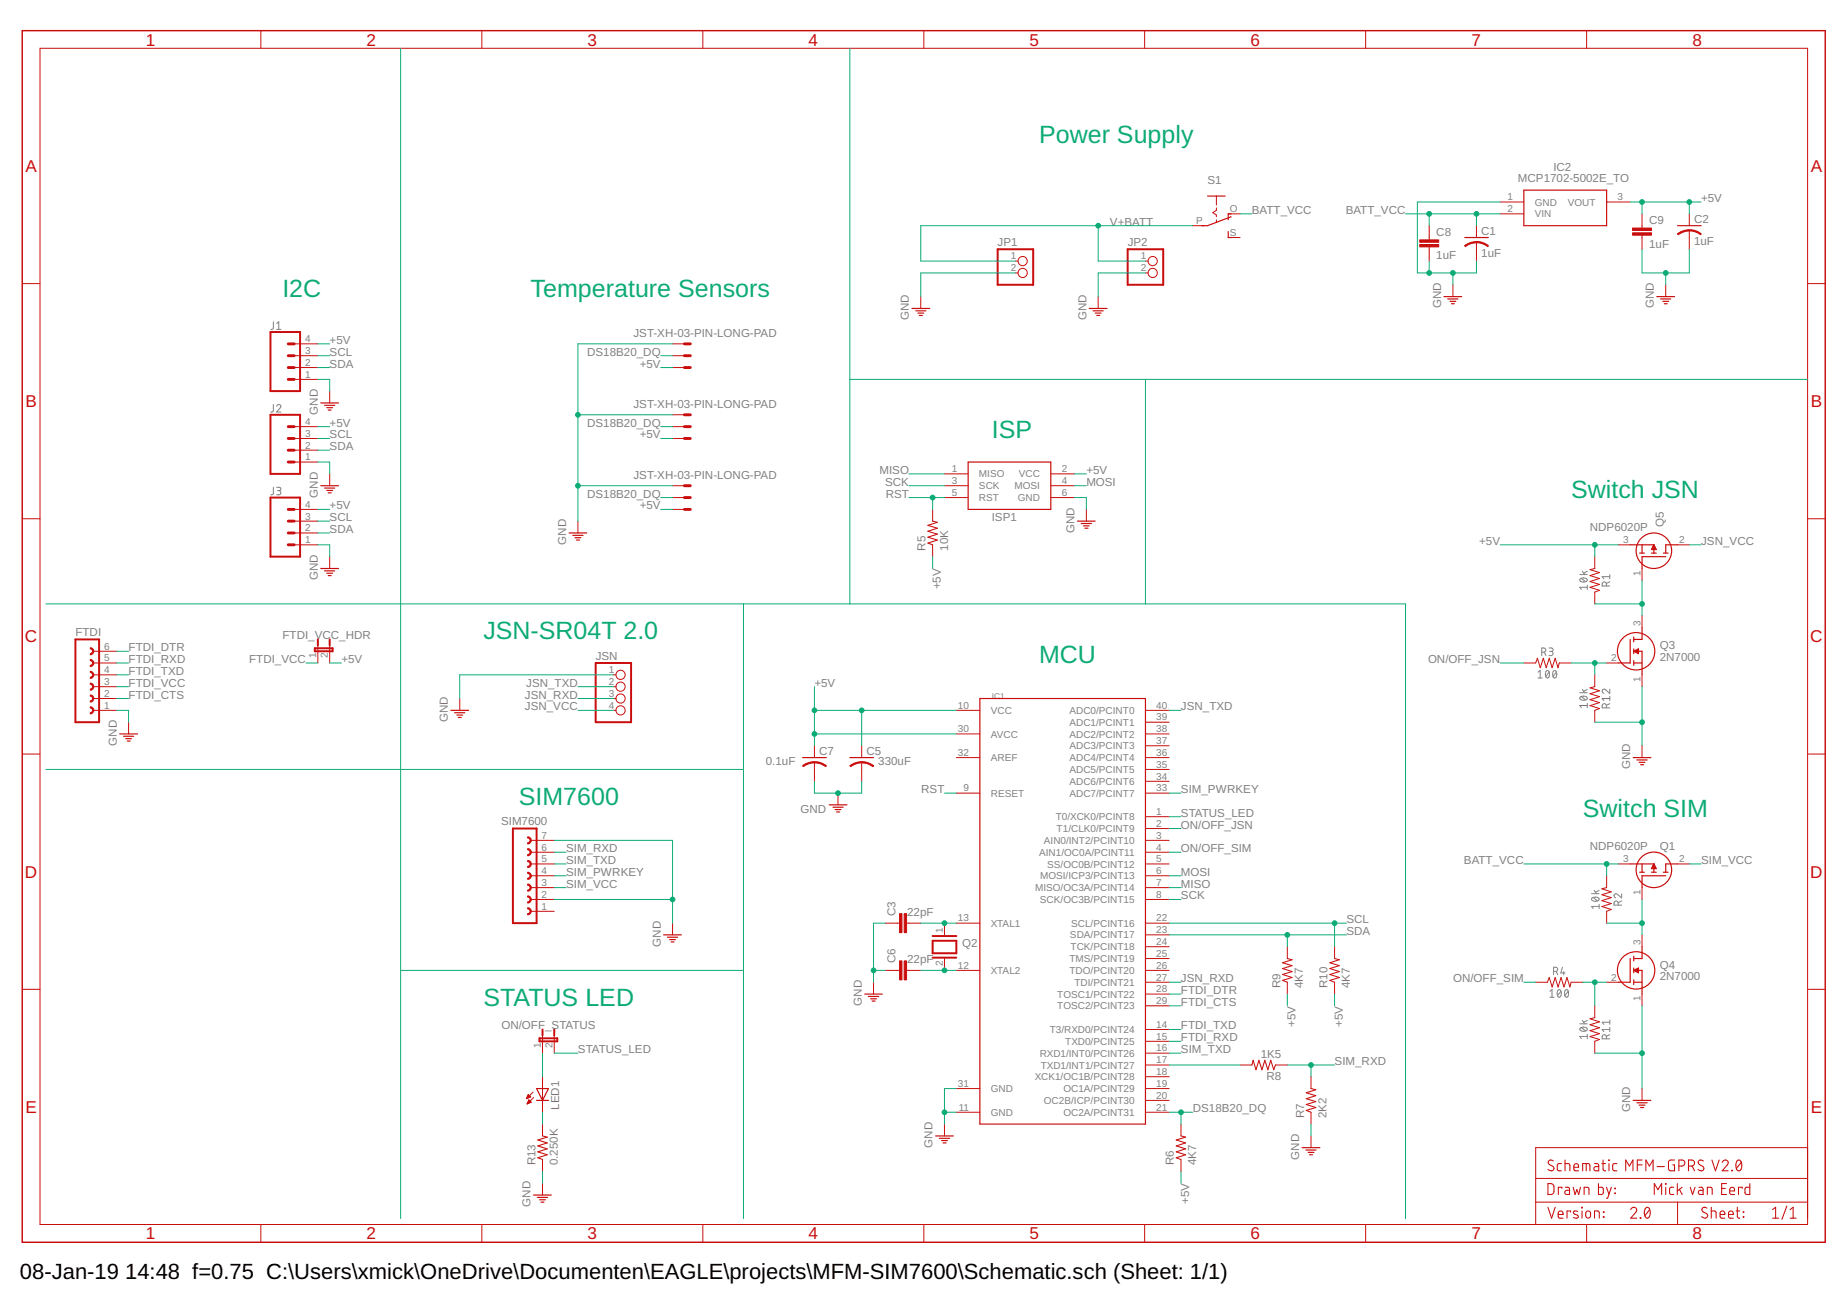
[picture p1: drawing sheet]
<svg xmlns="http://www.w3.org/2000/svg" width="297mm" height="210mm" viewBox="0 0 297 210" stroke-linecap="round" stroke-linejoin="round" font-family="sans-serif">
<g fill="none" stroke="#808080" stroke-width=".16">
<path d="M44 51.8l-.1 1-.3 .2M44.5 53h.7M44.5 52l.3-.2v1.2M44 65.1l-.1 1-.3 .2M44 78.4l-.1 1-.3 .2M44.5 65.3a.33 .33 0 0 1 .5-.2 .33 .33 0 0 1 .1 .5l-.6 .7h.7M44.5 78.4h.5l.2 .2-.2 .3h-.4M44.8 78.9a.34 .34 0 0 1 .4 .3 .34 .34 0 0 1-.4 .4h-.3M254.1 92.4h1.2M254.1 93.1a.79 .79 0 0 1 1.2 .2 .71 .71 0 0 1-1.2 0zM254.3 93l.7 .6M254.5 91.9l.4 .5"/>
<path d="M255.3 94.5h-1.2l.2 .3M255.3 94.1v.7M255.3 91.9l-.6 .3M258.3 94.3v-.4a.34 .34 0 0 0-.3-.3 .34 .34 0 0 0-.3 .3v.4h1.2M258.9 93.6l-.6 .3M258.9 92.8h-1.2l.2 .3M258.9 92.4v.7M247.4 108.1l.3-.3v1.3M247.4 109.1h.6M247.9 104.9h.4a.34 .34 0 0 0 .3-.3 .34 .34 0 0 0-.3-.4h-.4v1.3M248.3 104.9l.3 .6M248.7 107.9l.2-.1a.71 .71 0 0 1 0 1.3 .77 .77 0 0 1-.2-1.2z"/>
<path d="M249.1 104.2h.4l.3 .2-.2 .4h-.4M249.1 108.1l-.5 .7M249.4 104.8a.34 .34 0 0 1 .4 .3 .34 .34 0 0 1-.4 .4h-.3M249.9 107.9l.1-.1a.71 .71 0 0 1 0 1.3 .75 .75 0 0 1-.1-1.2zM250.3 108.1l-.5 .7M254.1 111.4h1.2M254.1 112.1a.76 .76 0 0 1 1.2 .2 .71 .71 0 0 1-1.2 0zM254.3 112l.7 .6M254.5 110.9l.4 .5M255.3 113.1v.7M255.3 113.5h-1.2l.2 .3M255.3 110.9l-.6 .3"/>
<path d="M258.3 113.9v-.5a.34 .34 0 0 0-.4-.2 .34 .34 0 0 0-.2 .3v.4h1.2M258.9 110.8v.7l-.7-.5a.34 .34 0 0 0-.5 0 .34 .34 0 0 0 .2 .5M258.9 112v.7M258.9 113.2l-.6 .3M258.9 112.4h-1.2l.2 .3M249.3 159.4l.3-.2v1.2M249.9 156.3h.3a.34 .34 0 0 0 .3-.4 .34 .34 0 0 0-.3-.3h-.3v1.2M250.3 156.3l.2 .5M250.6 159.3l.2-.1a.73 .73 0 0 1 0 1.2 .75 .75 0 0 1-.2-1.1zM251 159.4l-.5 .7M251.3 155.6l-.3 .9h.7M251.5 156.3v.5"/>
<path d="M251.8 159.3l.1-.1a.73 .73 0 0 1 0 1.2 .79 .79 0 0 1-.1-1.1zM252.2 159.4l-.5 .7M255.9 143.7h1.3M256 144.4a.76 .76 0 0 1 1.2 .2 .73 .73 0 0 1-1.3 0zM256.2 144.4l.7 .5M256.4 143.2l.4 .5M257.2 145.8h-1.3l.3 .3M257.2 145.5v.6M257.2 143.2l-.6 .3M260.2 145.6v-.4a.34 .34 0 0 0-.3-.3 .34 .34 0 0 0-.3 .3v.4h1.2M260.8 143.8v.6l-.7-.6a.33 .33 0 0 0-.5 .1 .33 .33 0 0 0 .2 .5M260.8 144.9l-.6 .3"/>
<path d="M249.3 160.4h.6M254.1 164.7h1.2M254.1 165.4a.76 .76 0 0 1 1.2 .1 .71 .71 0 0 1-1.2 0zM254.3 165.3l.7 .5M254.5 164.1l.4 .6M255.3 166.4v.6M255.3 166.7h-1.2l.2 .3M255.3 164.1l-.6 .3M258.3 167.1v-.3a.34 .34 0 0 0-.3-.4 .34 .34 0 0 0-.3 .4v.3h1.2M258.9 164.1v.7M258.9 165.2v.7M258.9 166.4l-.6 .3"/>
<path d="M258.9 165.6h-1.2l.2 .3M258.9 164.4h-1.2l.2 .4"/>
</g>
<g fill="none" stroke="#c90d0c" stroke-width=".19">
<path d="M194.2 31.5h2.8M197.5 37.3v.9h.5M198 34.9l-3.8 1.4h-.9M198 34.4h-.5v.9M235.6 38.2h3.8M245.1 30.6h13.3v5.7h-13.3zM269.8 36.3h3.8M146.7 49.6h2.8M147.3 50h1.6M147.6 50.4h.9M147.8 50.7h.5M175.2 49.6h2.8"/>
<path d="M175.8 50h1.6M176.1 50.4h1M176.4 50.7h.4M232.2 47.7h2.9M232.8 48.1h1.7M233.2 48.5h.9M233.4 48.9h.5M266.4 47.7h2.9M267.1 48.1h1.6M267.4 48.5h1M267.7 48.9h.4M51.6 64.8h2.8"/>
<path d="M51.6 78.1h2.8M52.2 65.2h1.6M52.2 78.5h1.6M52.6 65.6h.9M52.6 78.9h.9M52.8 66h.5M52.8 79.3h.5M155.7 74.3h13.3v7.6h-13.3zM51.6 91.4h2.8M52.2 91.8h1.6M52.6 92.2h.9M52.8 92.6h.5"/>
<path d="M91.5 85.7h2.9M92.1 86.1h1.7M92.5 86.5h.9M92.7 86.9h.5M173.3 83.8h2.8M173.9 84.2h1.6M174.2 84.6h1M174.5 85h.5M262.2 87.6h3.8M263.7 89h.8M264.1 87.6v1.4M265.6 89h.8"/>
<path d="M265.6 88.3h.7M265.7 88.2h.5M265.8 88h.3M265.9 87.8h.2M266 87.7h.1M266 87.6v1.4M266 87.6l.4 .8h-.8zM267.5 89h.8M267.9 89.5h-3.8v1.9M269.8 87.6h-1.9v1.4M19.3 118h2.8M19.9 118.4h1.6"/>
<path d="M20.2 118.8h.9M20.5 119.2h.4M72.5 114.3h2.9M73.1 114.6h1.6M73.5 115h.9M73.7 115.4h.5M157.6 112.4h26.6v68.4h-26.6zM262.2 102.8v3.8h-1.9M262.7 104.8h1.4v3.7M262.7 106.6h1.4M262.7 102.5v.7M262.7 104.4v.7"/>
<path d="M262.7 106.3v.7M262.7 104.8l.8-.4v.7zM262.8 104.8h.7M263 104.6h.5M263.1 104.9h.4M263.3 104.5h.2M263.4 105.1h.1M264.1 100.9v1.9h-1.4M129.1 121.9h3.8M133.3 129.5h2.9M134 129.8h1.6M134.3 130.2h.9"/>
<path d="M134.6 130.6h.4M136.7 121.9h3.8M262.2 139h3.8M262.7 121.9h2.8M263.2 122.2h1.7M263.6 122.6h.9M263.8 123h.5M264.1 139v1.3M265.6 139.6h.7M265.7 139.5h.5M265.8 139.3h.3M265.9 139.1h.2"/>
<path d="M266 139h.1M266 139v1.3M266 139l.4 .7h-.8zM269.8 139h-1.9v1.3M106.7 150.4h2.9M107.3 150.7h1.7M107.7 151.1h.9M107.9 151.5h.5M139.1 159.9h2.8M262.2 154.2v3.8h-1.9M262.7 156.1h1.4v3.8M262.7 153.8v.8"/>
<path d="M262.7 155.7v.8M262.7 157.6v.8M262.7 156.1l.8-.4v.8zM262.7 158h1.4M262.8 156.1h.7M263 155.9h.5M263.1 156.3h.4M263.4 155.8h.1M263.4 156.4h.1M263.7 140.3h.8M264.1 152.3v1.9h-1.4M265.6 140.3h.8"/>
<path d="M267.5 140.3h.8M267.9 140.9h-3.8v1.9M86.3 177h1.9M86.3 175.1h1.9l-1 1.9zM139.7 160.3h1.6M140 160.7h.9M140.3 161h.4M262.7 177h2.8M263.2 177.4h1.7M263.6 177.8h.9M263.8 178.1h.5M85.8 192.2h2.9"/>
<path d="M86.4 192.6h1.7M86.8 193h.9M87 193.4h.5M150.5 182.7h2.8M151.1 183.1h1.6M151.4 183.5h1M151.7 183.8h.4M209.4 184.6h2.9M210 185h1.6M210.4 185.4h.9M210.6 185.7h.5"/>
<circle cx="266" cy="88.6" r="2.86"/>
<circle cx="263.1" cy="104.8" r="3"/>
<circle cx="266" cy="139.9" r="2.86"/>
<circle cx="263.1" cy="156.1" r="3"/>
</g>
<g fill="none" stroke="#c90d0c" stroke-width=".16">
<path d="M6.4 7.8h284.3v189.2h-284.3zM42 4.9v2.9M77.5 4.9v2.9M113 4.9v2.9M148.6 4.9v2.9M184.1 4.9v2.9M219.6 4.9v2.9M255.2 4.9v2.9M191.8 36.3h1.9M195.6 31.5v1.5M195.6 33.4v.4l-.5 .4 .5 .4v.3M195.6 35.3v.5"/>
<path d="M197.5 34.4h1.9M197.5 38.2h1.9M229.8 36.3v2.3M229.8 39.7v2.3M237.4 36.3v1.9M237.4 39v3M241.3 32.5h3.8M241.3 34.4h3.8M258.4 32.5h3.8M264.1 34.4v2.3M264.1 37.8v2.3M271.7 34.4v1.9"/>
<path d="M271.7 37.1v3M3.6 45.6h2.8M47.3 55.3h3.8M47.3 57.2h3.8M47.3 59.1h3.8M108.2 55.3h1.9M108.2 57.2h1.9M108.2 59.1h1.9M148.1 47.7v1.9M163.3 42h.4M163.3 43.9h.4M176.6 47.7v1.9"/>
<path d="M184.2 42h.4M184.2 43.9h.4M233.7 45.8v1.9M267.9 45.8v1.9M290.7 45.6h2.8M47.3 68.6h3.8M47.3 70.5h3.8M47.3 61h3.8M47.3 74.3h3.8M47.3 72.4h3.8M53 62.9v1.9M53 76.2v1.9"/>
<path d="M108.2 78.1h1.9M108.2 66.7h1.9M108.2 68.6h1.9M108.2 70.5h1.9M151.9 76.2h3.8M151.9 78.1h3.8M169 76.2h3.8M169 78.1h3.8M3.6 83.4h2.8M47.3 87.6h3.8M47.3 81.9h3.8M47.3 85.7h3.8"/>
<path d="M47.3 83.8h3.8M53 89.5v1.9M92.9 83.8v1.9M108.2 80h1.9M108.2 81.9h1.9M150 81.9v1.9M150 87.6v1.9M151.9 80h3.8M169 80h3.8M174.7 81.9v1.9M256.5 89.5v1.9l-.8 .2 1.5 .5-1.5 .5 1.5 .4-1.5 .5 1.5 .5-1.5 .5 1.5 .5-.7 .2v1.9M260.3 87.6h1.9"/>
<path d="M264.1 91.4v1.9M264.1 99v1.9M269.8 87.6h1.9M290.7 83.4h2.8M15 108.5h3.8M15 110.4h3.8M15 112.4h3.8M15 114.3h3.8M15 106.6h3.8M15 104.8h3.8M20.7 116.2v1.8M51.1 103.8v2.8"/>
<path d="M53 103.8v2.8M73.9 112.4v1.9M98.7 108.5h.4M98.7 110.4h.4M98.7 112.4h.4M98.7 114.3h.4M131 120v1.9M138.6 120v1.9M153.8 114.3h3.8M153.8 118h3.8M184.2 114.3h3.8M184.2 120h3.8"/>
<path d="M184.2 118h3.8M184.2 116.2h3.8M245.1 106.6h1.9l.2-.7 .5 1.5 .5-1.5 .5 1.5 .5-1.5 .4 1.5 .5-1.5 .5 1.5 .2-.8h1.9M256.5 108.5v1.9l-.8 .2 1.5 .5-1.5 .5 1.5 .5-1.5 .4 1.5 .5-1.5 .5 1.5 .5-.7 .3v1.9M258.4 106.6h1.9M264.1 108.5v1.9M264.1 120v1.9M3.6 121.3h2.8M85.3 139h3.8M85.3 137.1h3.8M85.3 135.2h3.8M131 122.6v3.1"/>
<path d="M134.8 127.6v1.9M138.6 122.6v3.1M153.8 127.6h3.8M153.8 121.9h3.8M184.2 139h3.8M184.2 137.1h3.8M184.2 135.2h3.8M184.2 127.6h3.8M184.2 125.7h3.8M184.2 123.8h3.8M184.2 121.9h3.8M184.2 133.3h3.8"/>
<path d="M184.2 131.4h3.8M260.3 139h1.9M269.8 139h1.9M290.7 121.3h2.8M3.6 159.1h2.8M85.3 146.6h3.8M85.3 144.7h3.8M85.3 142.8h3.8M85.3 140.9h3.8M108.2 148.5v1.9M140.5 158v1.9M142.4 148.5h2.3"/>
<path d="M142.4 156.1h2.3M145.8 148.5h2.3M145.8 156.1h2.3M151.9 148.5v1.9M151.9 154.2v1.9M153.8 148.5h3.8M153.8 156.1h3.8M184.2 144.7h3.8M184.2 142.8h3.8M184.2 140.9h3.8M184.2 148.5h3.8M184.2 156.1h3.8"/>
<path d="M184.2 159.9h3.8M184.2 158h3.8M184.2 154.2h3.8M184.2 152.3h3.8M184.2 150.4h3.8M207 152.3v1.9M207 158v1.9M214.6 152.3v1.9M214.6 158v1.9M247 158h1.9l.3-.8 .4 1.5 .5-1.5 .5 1.5 .5-1.5 .4 1.5 .5-1.5 .5 1.5 .2-.7h1.9M258.4 158h1.9M258.4 140.9v1.9l-.8 .2 1.5 .4-1.5 .5 1.5 .5-1.5 .5 1.5 .4-1.5 .5 1.5 .5-.7 .3v1.9"/>
<path d="M264.1 142.8v1.9M264.1 150.4v1.9M264.1 159.9v1.9M290.7 159.1h2.8M84.7 176.7h.1M84.7 176.6h.2M84.8 176.5h.3M84.8 176.4h.5M84.8 177.5h.1M84.8 176.3h.5M84.8 177.4h.3M84.9 176.3h.3"/>
<path d="M84.9 177.3h.4M84.9 176.2h.2M84.9 177.2h.5M84.9 176.1h.1M84.9 177.2h.4M85 176l.3 .4-.6 .3zM85 177.1h.2M85 177h.2M85 176.9l.4 .4-.6 .3zM85 176.9h.1M85.7 175.7l-1 1M85.8 176.5l-1 1.1"/>
<path d="M87.2 166.5v2.9M87.2 173.2v5.7M89.1 166.5v2.9M153.8 178.9h3.8M153.8 175.1h3.8M184.2 178.9h3.8M184.2 177h3.8M184.2 175.1h3.8M184.2 173.2h3.8M184.2 171.3h3.8M184.2 169.4h3.8M184.2 165.6h3.8"/>
<path d="M184.2 161.8h3.8M184.2 167.5h3.8M199.4 171.3h1.9M205.1 171.3h1.9M210.8 173.2v1.9M210.8 178.9v1.9M256.5 161.8v1.9l-.8 .2 1.5 .5-1.5 .4 1.5 .5-1.5 .5 1.5 .5-1.5 .4 1.5 .5-.7 .3v1.9M264.1 175.1v1.9M42 197v2.8M77.5 197v2.8M87.2 180.8v1.9M87.2 186.5v1.9"/>
<path d="M87.2 190.3v1.9M113 197v2.8M148.6 197v2.8M151.9 180.8v1.9M184.1 197v2.8M189.9 180.8v1.9M189.9 186.5v1.9M210.8 182.7v1.9M219.6 197v2.8M247 189.5h43.7M247 193.4h43.7M255.2 197v2.8"/>
<path d="M269.8 193.4v3.6M290.7 184.6h-43.7v12.4"/>
<circle cx="164.5" cy="43.9" r=".74"/>
<circle cx="164.5" cy="42" r=".74"/>
<circle cx="185.4" cy="43.9" r=".74"/>
<circle cx="185.4" cy="42" r=".74"/>
<circle cx="99.8" cy="108.5" r=".74"/>
<circle cx="99.8" cy="112.4" r=".74"/>
<circle cx="99.8" cy="114.3" r=".74"/>
<circle cx="99.8" cy="110.4" r=".74"/>
</g>
<g fill="none" stroke="#c90d0c" stroke-width=".32">
<path d="M43.5 53.4h4.8v9.5h-4.8zM160.4 40.1h5.8v5.7h-5.8zM181.4 40.1h5.7v5.7h-5.7zM43.5 66.7h4.8v9.5h-4.8zM43.5 80h4.8v9.5h-4.8zM12.1 102.8h3.8v13.4h-3.8zM50.6 104.3h2.9v.5h-2.9zM51.1 102.8v1M53 102.8v1M95.8 106.6h5.7v9.6h-5.7zM82.5 133.3h3.8v15.2h-3.8zM150 151.3h3.8v2h-3.8z"/>
<path d="M150 154h3.8M150 150.6h3.8M86.8 167h2.8v.5h-2.8zM87.2 165.6v.9M89.1 165.6v.9"/>
</g>
<g fill="#c90d0c" stroke="#c90d0c" stroke-width=".16">
<path d="M84.9 142.2a.57 .57 0 0 1 .5 .6 .57 .57 0 0 1-.5 .5v-.1a.38 .38 0 0 0 .3-.4 .38 .38 0 0 0-.3-.4z" fill-rule="evenodd"/>
<path d="M84.9 144.1a.57 .57 0 0 1 .5 .6 .57 .57 0 0 1-.5 .5v-.1a.38 .38 0 0 0 .3-.4 .38 .38 0 0 0-.3-.4z" fill-rule="evenodd"/>
<path d="M84.9 146a.57 .57 0 0 1 .5 .6 .57 .57 0 0 1-.5 .6v-.2a.38 .38 0 0 0 .3-.4 .38 .38 0 0 0-.3-.4z" fill-rule="evenodd"/>
<path d="M84.9 138.4a.56 .56 0 0 1 .5 .6 .56 .56 0 0 1-.5 .5v-.2a.37 .37 0 0 0 .3-.3 .37 .37 0 0 0-.3-.4z" fill-rule="evenodd"/>
<path d="M84.9 140.3a.57 .57 0 0 1 .5 .6 .57 .57 0 0 1-.5 .5v-.2a.38 .38 0 0 0 .3-.3 .38 .38 0 0 0-.3-.4z" fill-rule="evenodd"/>
<path d="M84.9 136.5a.57 .57 0 0 1 .5 .6 .57 .57 0 0 1-.5 .5v-.1a.38 .38 0 0 0 .3-.4 .38 .38 0 0 0-.3-.4z" fill-rule="evenodd"/>
<path d="M84.9 134.6a.57 .57 0 0 1 .5 .6 .57 .57 0 0 1-.5 .5v-.1a.38 .38 0 0 0 .3-.4 .38 .38 0 0 0-.3-.4z" fill-rule="evenodd"/>
<path d="M237.4 38.8l.7 .1 .8 .3 .5 .3-.1 .2a3.1 3.1 0 0 0-1.9-.7z" fill-rule="evenodd"/>
<path d="M235.5 39.5l1.3-.6h.6v.2a2.78 2.78 0 0 0-1.7 .6z" fill-rule="evenodd"/>
<path d="M271.7 37h.6l.8 .3 .5 .3-.1 .2a2.9 2.9 0 0 0-1.8-.7z" fill-rule="evenodd"/>
<path d="M269.8 37.6l.5-.3 .8-.3h.6v.1a3.1 3.1 0 0 0-1.8 .7z" fill-rule="evenodd"/>
<path d="M138.6 122.5l.6 .1 .8 .2 .5 .4-.1 .1a2.78 2.78 0 0 0-1.8-.6z" fill-rule="evenodd"/>
<path d="M136.7 123.2l.5-.4 .8-.2 .6-.1v.2a3 3 0 0 0-1.8 .6z" fill-rule="evenodd"/>
<path d="M14.5 109.9a.57 .57 0 0 1 .6 .5 .57 .57 0 0 1-.6 .6v-.2a.38 .38 0 0 0 .4-.4 .38 .38 0 0 0-.4-.3z" fill-rule="evenodd"/>
<path d="M14.5 111.8a.57 .57 0 0 1 .6 .6 .57 .57 0 0 1-.6 .5v-.2a.38 .38 0 0 0 .4-.3 .38 .38 0 0 0-.4-.4z" fill-rule="evenodd"/>
<path d="M14.5 113.7a.57 .57 0 0 1 .6 .6 .57 .57 0 0 1-.6 .5v-.2a.38 .38 0 0 0 .4-.3 .38 .38 0 0 0-.4-.4z" fill-rule="evenodd"/>
<path d="M14.5 106.1a.57 .57 0 0 1 .6 .5 .57 .57 0 0 1-.6 .6v-.2a.38 .38 0 0 0 .4-.4 .38 .38 0 0 0-.4-.3z" fill-rule="evenodd"/>
<path d="M14.5 108a.57 .57 0 0 1 .6 .5 .57 .57 0 0 1-.6 .6v-.2a.38 .38 0 0 0 .4-.4 .38 .38 0 0 0-.4-.3z" fill-rule="evenodd"/>
<path d="M14.5 104.2a.57 .57 0 0 1 .6 .6 .57 .57 0 0 1-.6 .5v-.2a.38 .38 0 0 0 .4-.3 .38 .38 0 0 0-.4-.4z" fill-rule="evenodd"/>
<path d="M131 122.5l.6 .1 .8 .2 .5 .4-.1 .1a2.78 2.78 0 0 0-1.8-.6z" fill-rule="evenodd"/>
<path d="M129.1 123.2l.5-.4 .8-.2 .6-.1v.2a3.1 3.1 0 0 0-1.8 .6z" fill-rule="evenodd"/>
</g>
<g fill="none" stroke="#c90d0c" stroke-width=".17">
<path d="M150 83.8l.7 .2-1.5 .5 1.5 .5-1.5 .4 1.5 .5-1.5 .5 1.5 .5-1.5 .5 .8 .2M207 154.2l.8 .2-1.5 .5 1.5 .4-1.5 .5 1.5 .5-1.5 .4 1.5 .5-1.5 .5 .7 .3M214.6 154.2l.8 .2-1.5 .5 1.5 .4-1.5 .5 1.5 .5-1.5 .4 1.5 .5-1.5 .5 .7 .3M201.3 171.3l.2-.8 .5 1.6 .5-1.6 .4 1.6 .5-1.6 .5 1.6 .5-1.6 .5 1.6 .2-.8M210.8 175.1l.8 .2-1.5 .5 1.5 .4-1.5 .5 1.5 .5-1.5 .5 1.5 .4-1.5 .5 .7 .3M87.2 182.7l.8 .2-1.5 .5 1.5 .4-1.5 .5 1.5 .5-1.5 .5 1.5 .4-1.5 .5 .7 .3M189.9 182.7l.8 .2-1.5 .5 1.5 .4-1.5 .5 1.5 .5-1.5 .5 1.5 .4-1.5 .5 .7 .3M248.9 190.4a.84 .84 0 0 1 .9 .2l.1 .3v.9l-.3 .3h-.7zM248.9 194.2l.6 1.7 .6-1.7M249.8 186.7a.45 .45 0 0 0-.5-.1 .45 .45 0 0 0-.3 .5l.7 .5a.41 .41 0 0 1 .1 .5 .41 .41 0 0 1-.5 .2l-.4-.2M250.6 195.3h.8a.41 .41 0 0 0-.3-.5 .41 .41 0 0 0-.5 .4l.1 .7h.7M251.1 187.2h-.5l-.2 .3 .1 .7 .6 .1"/>
<path d="M251.2 191.2v-.2h-.6v1.1M251.7 187.2h.7l.1 1.1M251.7 186.6v1.7M251.7 191h.5l.2 .2v.9h-.4a.34 .34 0 0 1-.4-.3 .34 .34 0 0 1 .4-.3h.4M252.6 195v-.2h-.6v1.1M253 191l.3 1.1 .3-.8 .3 .8 .3-1.1M253.1 187.7h.8a.4 .4 0 0 0-.3-.5 .4 .4 0 0 0-.5 .4l.1 .6 .7 .1M253.7 194.9l-.4-.1-.3 .2 .2 .3 .6 .2v.3a.6 .6 0 0 1-.8 0M254.4 194.2l.1 .1zM254.4 194.8v1.1M254.5 188.3v-1.1h1.1l.1 1.1M254.8 192.1v-1.1l.7 .1v1"/>
<path d="M255.1 187.2v1.1M255.1 194.9l.5-.1a.66 .66 0 0 1-.2 1.1l-.3-.1-.1-.3zM256.4 187.2h.5l.2 .1v1h-.4a.34 .34 0 0 1-.4-.3 .34 .34 0 0 1 .4-.4h.4M256.4 195.9v-1.1h.6l.2 .1v1M257.1 190.4v1.7h.6l.2-.3-.1-.6-.1-.2h-.6M257.6 187.2h.6M257.8 186.6v1.6l.4 .1M257.9 194.9l.1 .1zM257.9 195.7l.1 .1zM258.4 191l.4 1.1M258.7 186.6l.1 .1zM258.8 187.2v1.1"/>
<path d="M259.1 191l-.5 1.7h-.2M259.7 191.1l.1 .1zM259.7 191.9l.1 .1zM260 187.2h-.5l-.1 .3v.7l.6 .1M261.5 188.3v-1.7l.5 1 .6-1v1.7M262.3 194.6a.48 .48 0 0 1 .6-.4 .48 .48 0 0 1 .2 .8l-.8 .9h.9M263.3 187.4h.8M263.8 195.8l.1 .1zM264.1 186.6h-.8v1.7M264.7 194.3a.34 .34 0 0 1 .3-.1 .34 .34 0 0 1 .3 .2 1.08 1.08 0 0 1-.4 1.5 1.09 1.09 0 0 1-.2-1.6zM264.7 188.3v-1.7l.6 1 .6-1v1.7M265.3 194.6l-.8 .9"/>
<path d="M266 192.1v-1.7l.6 .9 .6-.9v1.7M266.5 187.6h1.2M267.8 190.4l.1 .1zM267.9 191v1.1M269.2 191h-.5l-.2 .3 .1 .7 .6 .1M269.3 186.6h-.7l-.2 .2v1.3l.2 .2h.7v-.9h-.3M269.7 190.4v1.7M270 187.6h.5a.49 .49 0 0 0 .5-.5 .49 .49 0 0 0-.5-.5h-.5v1.7M270.1 191.3l.4 .8M270.5 191l-.8 .6M271.5 187.6h.5a.49 .49 0 0 0 .5-.5 .49 .49 0 0 0-.5-.5h-.5v1.7M271.8 191l.4 1.1 .4-1.1"/>
<path d="M272.1 187.6l.4 .7M273.2 191h.5l.2 .2v.9h-.4a.34 .34 0 0 1-.4-.3 .34 .34 0 0 1 .4-.3h.4M273.9 186.7a.45 .45 0 0 0-.5-.1 .45 .45 0 0 0-.3 .5l.7 .5a.43 .43 0 0 1 .1 .7 .43 .43 0 0 1-.7-.1l-.1-.1M274.5 194.3a.46 .46 0 0 0-.5-.1 .46 .46 0 0 0-.3 .5l.2 .2 .5 .3a.44 .44 0 0 1 .1 .7 .44 .44 0 0 1-.7-.1l-.1-.1M274.6 192.1v-1.1l.7 .1 .1 1M275.2 194.8h.6l.2 .1v1M275.2 194.2v1.7M275.3 186.6l.6 1.7 .6-1.7M276.6 195.3h.8a.4 .4 0 0 0-.3-.5 .4 .4 0 0 0-.5 .4l.1 .7h.7M276.9 191.2h.6M277 187a.48 .48 0 0 1 .7-.4 .48 .48 0 0 1 .1 .8l-.8 .9h.9M277.7 190.4h-.8v1.7h.8"/>
<path d="M278 195.3h.7a.4 .4 0 0 0-.2-.5 .4 .4 0 0 0-.5 .4l.1 .7h.6M278.2 191.6h.8a.41 .41 0 0 0-.3-.6 .41 .41 0 0 0-.5 .3l.1 .7 .7 .1M278.5 188.2l.1 .1zM279.2 194.8h.6M279.4 186.7l.3-.1a1.06 1.06 0 0 1 .1 1.7h-.3a1.23 1.23 0 0 1-.1-1.6zM279.4 194.2v1.5l.4 .2M280 187l-.7 .9M280.2 191.2v-.2h-.6v1.1M280.4 194.9v.1zM280.4 195.7v.1zM281.4 190.4v1.7h-.6l-.2-.3v-.6l.2-.2h.6M285.1 194.6l.5-.4v1.7"/>
<path d="M285.1 195.9h.9M287.4 194l-.8 2.1M287.9 195.9h1M287.9 194.6l.5-.4v1.7"/>
</g>
<path d="M3.6 4.9h289.9v194.9h-289.9z" fill="none" stroke="#c90d0c" stroke-width=".23"/>
<g fill="none" stroke="#c90d0c" stroke-width=".47">
<path d="M46.4 55.3h.9M46.4 57.2h.9M46.4 59.1h.9M110.1 55.3h.9M110.1 57.2h.9M110.1 59.1h.9M46.4 68.6h.9M46.4 70.5h.9M46.4 61h.9M46.4 72.4h.9M46.4 74.3h.9M110.1 66.7h.9"/>
<path d="M110.1 68.6h.9M110.1 70.5h.9M110.1 78.1h.9M46.4 81.9h.9M46.4 83.8h.9M46.4 85.7h.9M46.4 87.6h.9M110.1 80h.9M110.1 81.9h.9"/>
</g>
<g fill="#c90d0c" stroke="#c90d0c" stroke-width=".16">
<path d="M228.3 39.3h3.1v.4h-3.1z"/>
<path d="M228.3 38.6h3.1v.4h-3.1z"/>
<path d="M262.6 37.4h3v.4h-3z"/>
<path d="M262.6 36.7h3v.4h-3z"/>
<path d="M145.4 147h.4v3h-.4z"/>
<path d="M144.7 147h.4v3h-.4z"/>
<path d="M145.4 154.6h.4v3h-.4z"/>
<path d="M144.7 154.6h.4v3h-.4z"/>
</g>
<g fill="none" stroke="#0dab76" stroke-width=".16">
<path d="M64.4 7.8v188.2M136.7 7.8v89.3M176.6 36.3v5.7h7.6M191.8 36.3h-43.7v5.7h15.2M199.4 34.4h1.9M226 34.4h15.3M229.8 34.4v1.9M237.4 34.4v1.9M241.3 32.5h-13.4v11.4h9.5v-1.9M262.2 32.5h11.4M264.1 32.5v1.9M271.7 32.5v1.9"/>
<path d="M51.1 59.1h1.9M51.1 55.3h1.9M51.1 57.2h1.9M106.3 59.1h1.9M106.3 57.2h1.9M108.2 55.3h-15.3v28.5M163.3 43.9h-15.2v3.8M184.2 43.9h-7.6v3.8M229.8 42v1.9M233.7 43.9v1.9M264.1 40.1v3.8h7.6v-3.8M267.9 43.9v1.9"/>
<path d="M51.1 70.5h1.9M51.1 68.6h1.9M51.1 61h1.9v1.9M51.1 74.3h1.9v1.9M51.1 72.4h1.9M92.9 78.1h15.3M92.9 66.7h15.3M106.3 70.5h1.9M106.3 68.6h1.9M136.7 61h154M146.2 76.2h5.7M146.2 78.1h5.7"/>
<path d="M172.8 76.2h1.9M172.8 78.1h1.9M184.2 61v36.1M7.4 97.1h218.6v98.9M51.1 87.6h1.9v1.9M51.1 81.9h1.9M51.1 83.8h1.9M51.1 85.7h1.9M106.3 81.9h1.9M106.3 80h1.9M119.6 97.1v98.9M146.2 80h5.7"/>
<path d="M150 80v1.9M150 89.5v1.9M172.8 80h1.9v1.9M241.3 87.6h19M256.5 87.6v1.9M256.5 97.1h7.6M264.1 93.3v5.7M271.7 87.6h1.9M18.8 114.3h1.9v1.9M18.8 106.6h1.9M18.8 108.5h1.9M18.8 110.4h1.9"/>
<path d="M18.8 112.4h1.9M18.8 104.8h1.9M49.2 106.6h1.9M53 106.6h1.9M92.9 114.3h5.8M92.9 110.4h5.8M92.9 112.4h5.8M98.7 108.5h-24.8v3.9M131 110.4v9.6M131 114.3h22.8M131 118h22.8M138.6 114.3v5.7"/>
<path d="M188 114.3h1.9M241.3 106.6h3.8M252.7 106.6h5.7M256.5 106.6v1.9M256.5 116.2h7.6M264.1 110.4v9.6M7.4 123.8h112.2M89.1 135.2h19.1v13.3M89.1 139h1.9M89.1 137.1h1.9M131 125.7v1.9h7.6v-1.9M151.9 127.6h1.9"/>
<path d="M188 127.6h1.9M188 137.1h1.9M188 133.3h1.9M188 131.4h1.9M245.1 139h15.2M258.4 139v1.9M271.7 139h1.9M64.4 156.1h55.2M89.1 144.7h19.1M89.1 142.8h1.9M89.1 140.9h1.9M140.5 156.1h1.9"/>
<path d="M142.4 148.5h-1.9v9.5M148.1 148.5h5.7M148.1 156.1h5.7M188 148.5h28.5M188 158h1.9M188 144.7h1.9M188 142.8h1.9M188 140.9h1.9M188 150.4h28.5M188 159.9h1.9M207 150.4v1.9M207 159.9v1.9"/>
<path d="M214.6 148.5v3.8M214.6 159.9v1.9M245.1 158h1.9M254.6 158h3.8M256.5 158v3.8M258.4 148.5h5.7M264.1 144.7v5.7M87.2 169.4v3.8M87.2 178.9v1.9M89.1 169.4h3.8M151.9 178.9h1.9M153.8 175.1h-1.9v5.7"/>
<path d="M188 169.4h1.9M188 178.9h3.8M188 171.3h11.4M188 167.5h1.9M188 165.6h1.9M188 161.8h1.9M189.9 178.9v1.9M207 171.3h7.6M210.8 171.3v1.9M256.5 169.4h7.6M264.1 161.8v13.3M87.2 188.4v1.9"/>
<path d="M189.9 188.4v1.9M210.8 180.8v1.9"/>
</g>
<g fill="#0dab76" stroke="#0dab76" stroke-width=".16">
<circle cx="264.1" cy="148.5" r=".38"/>
<circle cx="256.5" cy="87.6" r=".38"/>
<circle cx="138.6" cy="114.3" r=".38"/>
<circle cx="131" cy="114.3" r=".38"/>
<circle cx="131" cy="118" r=".38"/>
<circle cx="271.7" cy="32.5" r=".38"/>
<circle cx="264.1" cy="32.5" r=".38"/>
<circle cx="256.5" cy="158" r=".38"/>
<circle cx="264.1" cy="169.4" r=".38"/>
<circle cx="151.9" cy="178.9" r=".38"/>
<circle cx="108.2" cy="144.7" r=".38"/>
<circle cx="264.1" cy="116.2" r=".38"/>
<circle cx="134.8" cy="127.6" r=".38"/>
<circle cx="92.9" cy="78.1" r=".38"/>
<circle cx="92.9" cy="66.7" r=".38"/>
<circle cx="267.9" cy="43.9" r=".38"/>
<circle cx="229.8" cy="43.9" r=".38"/>
<circle cx="233.7" cy="43.9" r=".38"/>
<circle cx="140.5" cy="156.1" r=".38"/>
<circle cx="210.8" cy="171.3" r=".38"/>
<circle cx="264.1" cy="97.1" r=".38"/>
<circle cx="256.5" cy="106.6" r=".38"/>
<circle cx="176.6" cy="36.3" r=".38"/>
<circle cx="237.4" cy="34.4" r=".38"/>
<circle cx="229.8" cy="34.4" r=".38"/>
<circle cx="258.4" cy="139" r=".38"/>
<circle cx="150" cy="80" r=".38"/>
<circle cx="189.9" cy="178.9" r=".38"/>
<circle cx="214.6" cy="148.5" r=".38"/>
<circle cx="207" cy="150.4" r=".38"/>
<circle cx="151.9" cy="148.5" r=".38"/>
<circle cx="151.9" cy="156.1" r=".38"/>
</g>
<g font-size="4" fill="#0dab76">
<text x="167.1" y="23">Power Supply</text>
<text x="45.4" y="47.7">I2C</text>
<text x="85.3" y="47.7">Temperature Sensors</text>
<text x="159.5" y="70.5">ISP</text>
<text x="252.7" y="80">Switch JSN</text>
<text x="77.7" y="102.8">JSN-SR04T 2.0</text>
<text x="167.1" y="106.6">MCU</text>
<text x="83.4" y="129.5">SIM7600</text>
<text x="254.6" y="131.4">Switch SIM</text>
<text x="77.7" y="161.8">STATUS LED</text>
</g>
<g font-size="3.5">
<text x="3.2" y="205.7">08-Jan-19</text>
<text x="20.1" y="205.7">14:48 f=0.75 C:\Users\xmick\OneDrive\Documenten\EAGLE\projects\MFM-SIM7600\Schematic.sch (Sheet: 1/1)</text>
</g>
<g font-size="2.8" fill="#c90d0c">
<text x="23.4" y="7.3">1</text>
<text x="59" y="7.3">2</text>
<text x="94.5" y="7.3">3</text>
<text x="130" y="7.3">4</text>
<text x="165.6" y="7.3">5</text>
<text x="201.1" y="7.3">6</text>
<text x="236.6" y="7.3">7</text>
<text x="272.2" y="7.3">8</text>
<text x="4.1" y="27.7">A</text>
<text x="291.2" y="27.7">A</text>
<text x="4.1" y="65.5">B</text>
<text x="291.2" y="65.5">B</text>
<text x="4" y="103.3">C</text>
<text x="291.1" y="103.3">C</text>
<text x="4" y="141.2">D</text>
<text x="291.1" y="141.2">D</text>
<text x="4.1" y="179">E</text>
<text x="291.2" y="179">E</text>
<text x="23.4" y="199.4">1</text>
<text x="59" y="199.4">2</text>
<text x="94.5" y="199.4">3</text>
<text x="130" y="199.4">4</text>
<text x="165.6" y="199.4">5</text>
<text x="201.1" y="199.4">6</text>
<text x="236.6" y="199.4">7</text>
<text x="272.2" y="199.4">8</text>
</g>
<g font-size="1.9" fill="#808080">
<text x="194.2" y="29.6">S1</text>
<text x="244.1" y="29.3">MCP1702-5002E_TO</text>
<text x="249.8" y="27.4">IC2</text>
<text x="201.3" y="34.4">BATT_VCC</text>
<text x="216.4" y="34.4">BATT_VCC</text>
<text x="272.4" y="35.8">C2</text>
<text x="273.6" y="32.5">+5V</text>
<text x="160.4" y="39.6">JP1</text>
<text x="178.5" y="36.3">V+BATT</text>
<text x="181.4" y="39.6">JP2</text>
<text x="231" y="41.7">1uF</text>
<text x="231" y="37.9">C8</text>
<text x="238.2" y="41.3">1uF</text>
<text x="238.2" y="37.7">C1</text>
<text x="265.2" y="39.8">1uF</text>
<text x="265.2" y="36">C9</text>
<text x="272.4" y="39.4">1uF</text>
<text x="146.2" y="51.5" transform="rotate(-90 146.2 51.5)">GND</text>
<text x="174.7" y="51.5" transform="rotate(-90 174.7 51.5)">GND</text>
<text x="231.8" y="49.6" transform="rotate(-90 231.8 49.6)">GND</text>
<text x="266" y="49.6" transform="rotate(-90 266 49.6)">GND</text>
<text x="53" y="55.3">+5V</text>
<text x="53" y="57.2">SCL</text>
<text x="53" y="59.1">SDA</text>
<text x="94.4" y="57.2">DS18B20_DQ</text>
<text x="101.9" y="54.3">JST-XH-03-PIN-LONG-PAD</text>
<text x="102.9" y="59.1">+5V</text>
<text x="101.9" y="65.7">JST-XH-03-PIN-LONG-PAD</text>
<text x="51.1" y="66.7" transform="rotate(-90 51.1 66.7)">GND</text>
<text x="53" y="68.6">+5V</text>
<text x="53" y="70.5">SCL</text>
<text x="94.4" y="68.6">DS18B20_DQ</text>
<text x="102.9" y="70.5">+5V</text>
<text x="53" y="72.4">SDA</text>
<text x="101.9" y="77.1">JST-XH-03-PIN-LONG-PAD</text>
<text x="141.4" y="76.2">MISO</text>
<text x="174.7" y="76.2">+5V</text>
<text x="51.1" y="80" transform="rotate(-90 51.1 80)">GND</text>
<text x="53" y="81.9">+5V</text>
<text x="53" y="83.8">SCL</text>
<text x="94.4" y="80">DS18B20_DQ</text>
<text x="102.9" y="81.9">+5V</text>
<text x="142.3" y="78.1">SCK</text>
<text x="142.4" y="80">RST</text>
<text x="159.5" y="83.8">ISP1</text>
<text x="174.7" y="78.1">MOSI</text>
<text x="53" y="85.7">SDA</text>
<text x="91" y="87.6" transform="rotate(-90 91 87.6)">GND</text>
<text x="148.9" y="88.6" transform="rotate(-90 148.9 88.6)">R5</text>
<text x="152.5" y="88.6" transform="rotate(-90 152.5 88.6)">10K</text>
<text x="172.8" y="85.7" transform="rotate(-90 172.8 85.7)">GND</text>
<text x="237.9" y="87.6">+5V</text>
<text x="255.7" y="85.4">NDP6020P</text>
<text x="267.6" y="84.8" transform="rotate(-90 267.6 84.8)">Q5</text>
<text x="273.6" y="87.6">JSN_VCC</text>
<text x="51.1" y="93.3" transform="rotate(-90 51.1 93.3)">GND</text>
<text x="151.3" y="94.8" transform="rotate(-90 151.3 94.8)">+5V</text>
<text x="12.1" y="102.3">FTDI</text>
<text x="20.7" y="104.7">FTDI_DTR</text>
<text x="20.7" y="106.6">FTDI_RXD</text>
<text x="40.1" y="106.6">FTDI_VCC</text>
<text x="45.4" y="102.8">FTDI_VCC_HDR</text>
<text x="54.9" y="106.6">+5V</text>
<text x="95.8" y="106.2">JSN</text>
<text x="229.7" y="106.6">ON/OFF_JSN</text>
<text x="266.9" y="106.4">2N7000</text>
<text x="266.9" y="104.5">Q3</text>
<text x="20.7" y="108.5">FTDI_TXD</text>
<text x="20.7" y="110.4">FTDI_VCC</text>
<text x="20.7" y="112.4">FTDI_CTS</text>
<text x="84.4" y="112.4">JSN_RXD</text>
<text x="84.6" y="110.4">JSN_TXD</text>
<text x="131" y="110.4">+5V</text>
<text x="18.8" y="120" transform="rotate(-90 18.8 120)">GND</text>
<text x="72" y="116.2" transform="rotate(-90 72 116.2)">GND</text>
<text x="84.4" y="114.3">JSN_VCC</text>
<text x="189.9" y="114.3">JSN_TXD</text>
<text x="123.2" y="123.1">0.1uF</text>
<text x="131.7" y="121.4">C7</text>
<text x="139.3" y="121.4">C5</text>
<text x="141.2" y="123.1">330uF</text>
<text x="262.2" y="123.8" transform="rotate(-90 262.2 123.8)">GND</text>
<text x="128.7" y="130.8">GND</text>
<text x="148.1" y="127.6">RST</text>
<text x="189.9" y="127.6">SIM_PWRKEY</text>
<text x="189.9" y="131.4">STATUS_LED</text>
<text x="80.6" y="132.7">SIM7600</text>
<text x="91" y="137.1">SIM_RXD</text>
<text x="189.9" y="137.1">ON/OFF_SIM</text>
<text x="189.9" y="133.3">ON/OFF_JSN</text>
<text x="255.7" y="136.8">NDP6020P</text>
<text x="266.9" y="136.8">Q1</text>
<text x="91" y="142.8">SIM_VCC</text>
<text x="91" y="140.9">SIM_PWRKEY</text>
<text x="91" y="139">SIM_TXD</text>
<text x="189.9" y="142.8">MISO</text>
<text x="189.9" y="140.9">MOSI</text>
<text x="235.4" y="139">BATT_VCC</text>
<text x="273.6" y="139">SIM_VCC</text>
<text x="144" y="147.3" transform="rotate(-90 144 147.3)">C3</text>
<text x="145.9" y="147.3">22pF</text>
<text x="189.9" y="144.7">SCK</text>
<text x="216.5" y="148.5">SCL</text>
<text x="106.3" y="152.3" transform="rotate(-90 106.3 152.3)">GND</text>
<text x="144" y="154.9" transform="rotate(-90 144 154.9)">C6</text>
<text x="145.9" y="154.9">22pF</text>
<text x="154.7" y="152.3">Q2</text>
<text x="216.5" y="150.4">SDA</text>
<text x="266.9" y="155.8">Q4</text>
<text x="138.6" y="161.8" transform="rotate(-90 138.6 161.8)">GND</text>
<text x="189.9" y="158">JSN_RXD</text>
<text x="189.9" y="159.9">FTDI_DTR</text>
<text x="189.9" y="161.8">FTDI_CTS</text>
<text x="205.9" y="158.9" transform="rotate(-90 205.9 158.9)">R9</text>
<text x="209.5" y="158.9" transform="rotate(-90 209.5 158.9)">4K7</text>
<text x="213.5" y="158.9" transform="rotate(-90 213.5 158.9)">R10</text>
<text x="217.1" y="158.9" transform="rotate(-90 217.1 158.9)">4K7</text>
<text x="233.7" y="158">ON/OFF_SIM</text>
<text x="266.9" y="157.7">2N7000</text>
<text x="80.6" y="165.6">ON/OFF_STATUS</text>
<text x="189.9" y="167.5">FTDI_RXD</text>
<text x="189.9" y="165.6">FTDI_TXD</text>
<text x="208.4" y="165.2" transform="rotate(-90 208.4 165.2)">+5V</text>
<text x="216" y="165.2" transform="rotate(-90 216 165.2)">+5V</text>
<text x="92.9" y="169.4">STATUS_LED</text>
<text x="189.9" y="169.4">SIM_TXD</text>
<text x="202.8" y="170.2">1K5</text>
<text x="203.7" y="173.7">R8</text>
<text x="214.6" y="171.3">SIM_RXD</text>
<text x="89.9" y="178.5" transform="rotate(-90 89.9 178.5)">LED1</text>
<text x="191.8" y="178.9">DS18B20_DQ</text>
<text x="209.7" y="179.8" transform="rotate(-90 209.7 179.8)">R7</text>
<text x="213.3" y="179.8" transform="rotate(-90 213.3 179.8)">2K2</text>
<text x="262.2" y="178.9" transform="rotate(-90 262.2 178.9)">GND</text>
<text x="150" y="184.6" transform="rotate(-90 150 184.6)">GND</text>
<text x="86.1" y="187.5" transform="rotate(-90 86.1 187.5)">R13</text>
<text x="89.7" y="187.5" transform="rotate(-90 89.7 187.5)">0.250K</text>
<text x="188.8" y="187.5" transform="rotate(-90 188.8 187.5)">R6</text>
<text x="192.4" y="187.5" transform="rotate(-90 192.4 187.5)">4K7</text>
<text x="208.9" y="186.5" transform="rotate(-90 208.9 186.5)">GND</text>
<text x="85.3" y="194.1" transform="rotate(-90 85.3 194.1)">GND</text>
<text x="191.3" y="193.7" transform="rotate(-90 191.3 193.7)">+5V</text>
</g>
<g font-size="1.6" fill="#808080">
<text x="197.8" y="34.1">O</text>
<text x="242.4" y="32.2">1</text>
<text x="242.4" y="34.1">2</text>
<text x="246.8" y="33.1">GND</text>
<text x="246.8" y="35">VIN</text>
<text x="252.1" y="33.1">VOUT</text>
<text x="260.1" y="32.2">3</text>
<text x="162.6" y="41.7">1</text>
<text x="183.5" y="41.7">1</text>
<text x="192.4" y="36">P</text>
<text x="197.8" y="37.9">S</text>
<text x="162.6" y="43.6">2</text>
<text x="183.5" y="43.6">2</text>
<text x="49.1" y="58.8">2</text>
<text x="49.1" y="56.9">3</text>
<text x="49.1" y="55">4</text>
<text x="49.1" y="60.7">1</text>
<text x="49.1" y="70.3">3</text>
<text x="49.1" y="68.4">4</text>
<text x="49.1" y="74.1">1</text>
<text x="49.1" y="72.2">2</text>
<text x="153.1" y="76">1</text>
<text x="153.1" y="77.9">3</text>
<text x="157.4" y="76.8">MISO</text>
<text x="163.8" y="76.8">VCC</text>
<text x="170.8" y="77.9">4</text>
<text x="170.8" y="76">2</text>
<text x="49.1" y="83.6">3</text>
<text x="49.1" y="81.7">4</text>
<text x="153.1" y="79.8">5</text>
<text x="157.4" y="78.7">SCK</text>
<text x="157.4" y="80.6">RST</text>
<text x="163.1" y="78.7">MOSI</text>
<text x="163.7" y="80.6">GND</text>
<text x="170.8" y="79.8">6</text>
<text x="49.1" y="87.4">1</text>
<text x="49.1" y="85.5">2</text>
<text x="261" y="87.4">3</text>
<text x="270" y="87.4">2</text>
<text x="263.8" y="92.6" transform="rotate(-90 263.8 92.6)">1</text>
<text x="263.8" y="100.7" transform="rotate(-90 263.8 100.7)">3</text>
<text x="16.7" y="106.4">5</text>
<text x="16.7" y="104.5">6</text>
<text x="50.8" y="105.9" transform="rotate(-90 50.8 105.9)">1</text>
<text x="52.7" y="105.9" transform="rotate(-90 52.7 105.9)">2</text>
<text x="259.1" y="106.4">2</text>
<text x="16.7" y="114">1</text>
<text x="16.7" y="112.1">2</text>
<text x="16.7" y="110.2">3</text>
<text x="16.7" y="108.3">4</text>
<text x="97.9" y="108.3">1</text>
<text x="97.9" y="110.2">2</text>
<text x="97.9" y="112.1">3</text>
<text x="97.9" y="114">4</text>
<text x="154.1" y="114">10</text>
<text x="186" y="114">40</text>
<text x="263.8" y="109.7" transform="rotate(-90 263.8 109.7)">1</text>
<text x="154.1" y="117.8">30</text>
<text x="159.3" y="114.8">VCC</text>
<text x="159.3" y="118.6">AVCC</text>
<text x="172" y="118.6">ADC2/PCINT2</text>
<text x="172" y="116.7">ADC1/PCINT1</text>
<text x="172" y="114.8">ADC0/PCINT0</text>
<text x="186" y="119.7">37</text>
<text x="186" y="117.8">38</text>
<text x="186" y="115.9">39</text>
<text x="154.1" y="121.6">32</text>
<text x="159.3" y="122.4">AREF</text>
<text x="172" y="124.3">ADC5/PCINT5</text>
<text x="172" y="122.4">ADC4/PCINT4</text>
<text x="172" y="120.5">ADC3/PCINT3</text>
<text x="186" y="125.4">34</text>
<text x="186" y="123.5">35</text>
<text x="186" y="121.6">36</text>
<text x="155" y="127.3">9</text>
<text x="159.3" y="128.1">RESET</text>
<text x="169.8" y="131.9">T0/XCK0/PCINT8</text>
<text x="172" y="128.1">ADC7/PCINT7</text>
<text x="172" y="126.2">ADC6/PCINT6</text>
<text x="186" y="127.3">33</text>
<text x="186" y="131.1">1</text>
<text x="87.1" y="136.8">6</text>
<text x="87.1" y="134.9">7</text>
<text x="167.1" y="137.6">AIN1/OC0A/PCINT11</text>
<text x="167.9" y="135.7">AIN0/INT2/PCINT10</text>
<text x="169.9" y="133.8">T1/CLK0/PCINT9</text>
<text x="186" y="136.8">4</text>
<text x="186" y="134.9">3</text>
<text x="186" y="133">2</text>
<text x="87.1" y="142.5">3</text>
<text x="87.1" y="140.6">4</text>
<text x="87.1" y="138.7">5</text>
<text x="166.5" y="143.3">MISO/OC3A/PCINT14</text>
<text x="167.3" y="141.4">MOSI/ICP3/PCINT13</text>
<text x="168.4" y="139.5">SS/OC0B/PCINT12</text>
<text x="186" y="142.5">7</text>
<text x="186" y="140.6">6</text>
<text x="186" y="138.7">5</text>
<text x="261" y="138.7">3</text>
<text x="263.8" y="143.9" transform="rotate(-90 263.8 143.9)">1</text>
<text x="270" y="138.7">2</text>
<text x="87.1" y="146.3">1</text>
<text x="87.1" y="144.4">2</text>
<text x="154.1" y="148.2">13</text>
<text x="159.3" y="149">XTAL1</text>
<text x="167.2" y="145.2">SCK/OC3B/PCINT15</text>
<text x="172.3" y="149">SCL/PCINT16</text>
<text x="186" y="148.2">22</text>
<text x="186" y="144.4">8</text>
<text x="151.6" y="155.3" transform="rotate(-90 151.6 155.3)">2</text>
<text x="151.6" y="150.1" transform="rotate(-90 151.6 150.1)">1</text>
<text x="154.1" y="155.8">12</text>
<text x="172" y="154.8">TMS/PCINT19</text>
<text x="172.1" y="151">SDA/PCINT17</text>
<text x="172.2" y="152.9">TCK/PCINT18</text>
<text x="186" y="155.8">26</text>
<text x="186" y="153.9">25</text>
<text x="186" y="152">24</text>
<text x="186" y="150.1">23</text>
<text x="263.8" y="152" transform="rotate(-90 263.8 152)">3</text>
<text x="159.3" y="156.7">XTAL2</text>
<text x="170" y="160.5">TOSC1/PCINT22</text>
<text x="172" y="156.7">TDO/PCINT20</text>
<text x="172.8" y="158.6">TDI/PCINT21</text>
<text x="186" y="161.5">29</text>
<text x="186" y="159.6">28</text>
<text x="186" y="157.7">27</text>
<text x="259.1" y="157.7">2</text>
<text x="263.8" y="161" transform="rotate(-90 263.8 161)">1</text>
<text x="168.8" y="166.2">T3/RXD0/PCINT24</text>
<text x="170" y="162.4">TOSC2/PCINT23</text>
<text x="186" y="165.3">14</text>
<text x="186" y="167.2">15</text>
<text x="87" y="168.6" transform="rotate(-90 87 168.6)">1</text>
<text x="88.9" y="168.6" transform="rotate(-90 88.9 168.6)">2</text>
<text x="166.4" y="173.8">XCK1/OC1B/PCINT28</text>
<text x="167.2" y="170">RXD1/INT0/PCINT26</text>
<text x="167.4" y="171.9">TXD1/INT1/PCINT27</text>
<text x="171.3" y="168.1">TXD0/PCINT25</text>
<text x="186" y="172.9">18</text>
<text x="186" y="171">17</text>
<text x="186" y="169.1">16</text>
<text x="154.1" y="174.8">31</text>
<text x="154.2" y="178.6">11</text>
<text x="159.3" y="179.5">GND</text>
<text x="159.3" y="175.7">GND</text>
<text x="167.9" y="177.6">OC2B/ICP/PCINT30</text>
<text x="171" y="179.5">OC2A/PCINT31</text>
<text x="171" y="175.7">OC1A/PCINT29</text>
<text x="186" y="178.6">21</text>
<text x="186" y="176.7">20</text>
<text x="186" y="174.8">19</text>
</g>
<text font-size="1.3" fill="#808080" x="159.5" y="112.4">IC1</text>
</svg>
